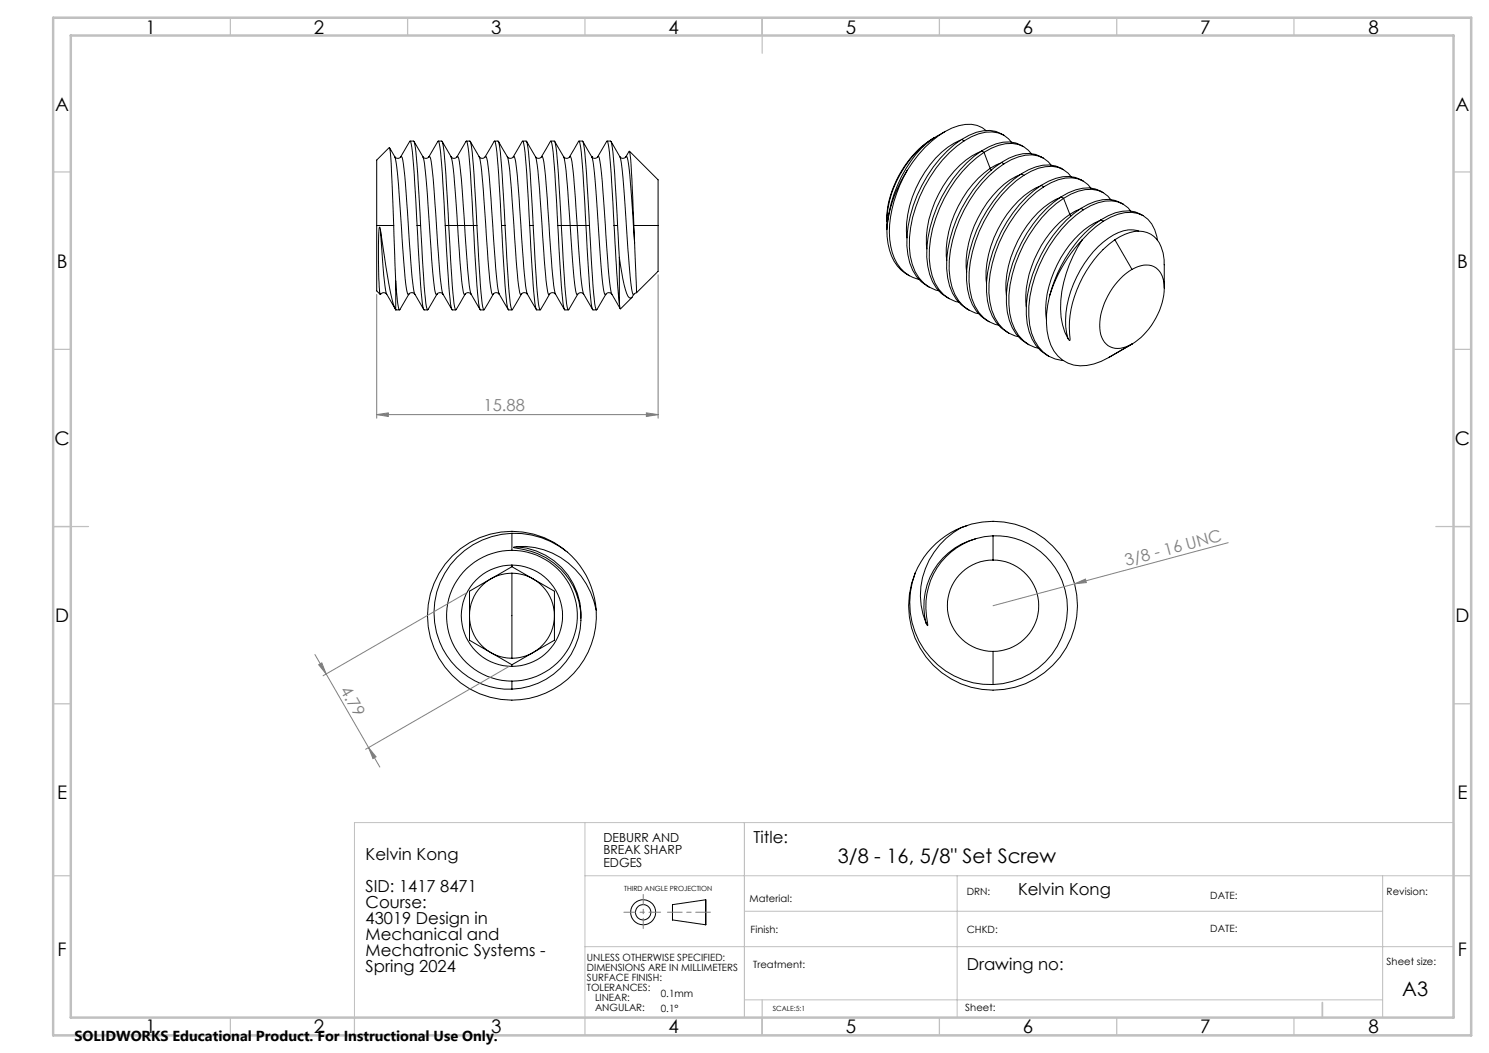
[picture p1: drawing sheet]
<svg xmlns="http://www.w3.org/2000/svg" width="420mm" height="297mm" viewBox="0 0 420 297" stroke-linecap="round" stroke-linejoin="round" font-family="sans-serif">
<g fill="none" stroke="#000" stroke-width=".28">
<path d="M115.7 39.8h1l.1 .2a195.4 195.4 0 0 1 1.8 23.6M116.8 39.9l2.5 4.3M123.6 39.8h1l.2 .2a195.4 195.4 0 0 1 1.8 23.6M124.7 39.9l2.5 4.3M131.6 39.8h.9l.2 .2a195.4 195.4 0 0 1 1.8 23.6M132.7 39.9l2.5 4.3M139.3 39.9l-2.5 4.3M139.4 39.9l.1-.1 .2 .2a195.4 195.4 0 0 1 1.8 23.6M139.5 39.8h1l.2 .2a195.4 195.4 0 0 1 1.8 23.6M140.6 39.9l2.5 4.3M147.4 39.8h1l.2 .2a195.4 195.4 0 0 1 1.8 23.6M148.6 39.9l2.5 4.3"/>
<path d="M155.2 39.9l-2.5 4.3M155.3 39.9l.1-.1 .1 .2a195.4 195.4 0 0 1 1.8 23.6M155.4 39.8h1l.1 .2a195.4 195.4 0 0 1 1.8 23.6M156.5 39.9l2.5 4.3M163.3 39.8h1l.2 .2a195.4 195.4 0 0 1 1.8 23.6M164.4 39.9l2.5 4.3M171.2 39.8h1l.2 .2a195.4 195.4 0 0 1 1.8 23.6M172.4 39.9l2.4 4.3M266.6 37.1a31.3 31.3 0 0 0-10.7 10.9M266.6 37.1a26.9 26.9 0 0 0-11.7 10.2 27.5 27.5 0 0 0-4.8 15.2M270.9 39.5a23.7 23.7 0 0 0-11.4 11.3 28 28 0 0 0-3.7 16.3M271.3 39.3a37.3 37.3 0 0 0-15.5 30 14.7 14.7 0 0 0 4.1 10.2l2.2 1.5"/>
<path d="M271.3 39.3l.7 .4M272 39.7a37.3 37.3 0 0 0-15.5 30 12.9 12.9 0 0 0 5.6 11.3l2.7 1M272 39.7a12.6 12.6 0 0 1 9.6-2.2l1.5 .6 1.4 1.1 .8 .9M278.2 36.9a7.6 7.6 0 0 0-7.8-1.4l-1.9 .6-1.9 1M283.1 38.1a9.3 9.3 0 0 0-9.8 .1l-2 1.1M109.7 41.7l-3.4 3.5v18.4M111.3 44.2a46.9 46.9 0 0 1 1.3 10.4l1 15.3a79.6 79.6 0 0 0 1.4 13l.1 .2 .2-.1M111.4 44.2l-1.5-2.5 .4 4.5 .8 17.4M113 44.2l2.5-4.3 .2-.1 .2 .2a195.4 195.4 0 0 1 1.8 23.6M113 44.2l.2-.1 .3 .4a310.1 310.1 0 0 1 2.2 26.4 61.5 61.5 0 0 0 1.3 12.1M113.1 44.2a1.03 1.03 0 0 1-1.7 0M119.3 44.3a93.3 93.3 0 0 1 1.6 16l.7 10.3a73.2 73.2 0 0 0 1.3 12.4l.2 .1 .2-.1"/>
<path d="M119.4 44.3l.4 .3a.98 .98 0 0 0 1.2-.4l2.5-4.3 .1-.1 .2 .2a195.4 195.4 0 0 1 1.8 23.6M121 44.3l.2-.1a66.6 66.6 0 0 1 1.5 13.3l.7 11.3a81.5 81.5 0 0 0 1.6 14.2M127.2 44.2a1.03 1.03 0 0 0 1.7 0l2.5-4.3 .2-.1 .1 .2a195.4 195.4 0 0 1 1.8 23.6M127.2 44.2a58 58 0 0 1 1.4 11.7l.4 7.7M128.9 44.3l.3-.1a77.9 77.9 0 0 1 1.5 13.8l.4 5.6M135.1 44.2a1.03 1.03 0 0 0 1.8 0M135.1 44.2a41.3 41.3 0 0 1 1.2 9.7l1.2 17.2a65.2 65.2 0 0 0 1.3 11.9l.2 .1 .1-.1M136.9 44.2l.1-.1a34 34 0 0 1 1.3 9.8l1.2 17.2a68.4 68.4 0 0 0 1.3 11.9M144.8 44.2l2.5-4.3 .1-.1 .2 .2a195.4 195.4 0 0 1 1.8 23.6M151 44.2a1.03 1.03 0 0 0 1.8 0M151 44.2a41.3 41.3 0 0 1 1.2 9.7l1.2 17.2a65.2 65.2 0 0 0 1.3 11.9l.2 .1 .1-.1M152.8 44.2l.1-.1a34 34 0 0 1 1.3 9.8l1.2 17.2a68.4 68.4 0 0 0 1.3 11.9"/>
<path d="M160.7 44.2l2.5-4.3 .1-.1 .2 .2a195.4 195.4 0 0 1 1.8 23.6M166.9 44.2a1.03 1.03 0 0 0 1.7 0l2.5-4.3 .1-.1 .2 .2a195.4 195.4 0 0 1 1.8 23.6M166.9 44.2h.1M166.9 44.2a49.5 49.5 0 0 1 1.3 11.1 326.8 326.8 0 0 0 2.3 27.4l.1 .3h.3M168.6 44.3l.3-.1a100.8 100.8 0 0 1 1.7 16.7l.6 10.2a64.1 64.1 0 0 0 1.4 11.9M174.8 44.2l.8 .5 .6-.2 .4-.3M174.8 44.2a86.5 86.5 0 0 1 1.6 15.5l1 14.7a29.8 29.8 0 0 0 1.3 8.7M176.6 44.3v-.2a2.69 2.69 0 0 1 .7 2.3l1.7 22.1M177.4 42.7l-.9 1.5M177.5 42.7l.5 3.4 .8 17.5M177.6 42.6l8 8.1v12.9M255.9 48a33 33 0 0 0-4.7 21.5 10.8 10.8 0 0 0 8.1 9.3"/>
<path d="M255.9 48a36.3 36.3 0 0 0-5.7 16.7M276.5 42.8a24.1 24.1 0 0 0-11.7 11.9 27 27 0 0 0-3.4 15.5M276.9 42.6a37.2 37.2 0 0 0-15.5 29.9 14.9 14.9 0 0 0 4.1 10.2l2.3 1.5M276.9 42.6l.7 .4M277.6 43a37.3 37.3 0 0 0-15.5 30 14.7 14.7 0 0 0 4.1 10.1l1.6 1.1 1.7 .9 .9 .1M277.6 43l1.7 4.5M277.6 43a12.7 12.7 0 0 1 9.6-2.3l1.5 .7 1.4 1 .8 1M279.3 47.5a30.8 30.8 0 0 0-12.4 24.7l.2 1.3M279.3 47.5l.3 .5M282.1 46.1l-2.8 1.4M282.5 45.8a37.2 37.2 0 0 0-15.5 30 13 13 0 0 0 6.4 11.7M282.5 45.8l.7 .4"/>
<path d="M283.2 46.2a37.3 37.3 0 0 0-15.5 30 14.7 14.7 0 0 0 4.1 10.2l1.6 1.1 1.7 .8 1 .2M283.2 46.2a12.7 12.7 0 0 1 9.6-2.2l1.6 .6 1.3 1 .8 1M287.7 49.3a24.8 24.8 0 0 0-11.8 12.2 27.4 27.4 0 0 0-3.2 15.2M288.1 49a37.3 37.3 0 0 0-15.5 30 13 13 0 0 0 6.4 11.7M288.1 49l.7 .5M288.7 41.4a9.3 9.3 0 0 0-9.8 0l-2 1.2M288.8 49.5a37.3 37.3 0 0 0-15.5 29.9 13.2 13.2 0 0 0 5.7 11.3l2.7 1M288.8 49.5a12.5 12.5 0 0 1 9.6-2.3l1.6 .7 1.3 1 .8 .9M293.3 52.5a24.9 24.9 0 0 0-11.8 12.2 27.6 27.6 0 0 0-3.2 15.2M293.7 52.3a37.2 37.2 0 0 0-15.4 30 12.9 12.9 0 0 0 6.3 11.7M293.7 52.3l.7 .4M294.4 44.6a9.3 9.3 0 0 0-9.8 0l-2.1 1.2"/>
<path d="M294.4 52.7a37.2 37.2 0 0 0-15.5 30 13.2 13.2 0 0 0 5.7 11.3l2.7 1M294.4 52.7a12.5 12.5 0 0 1 9.7-2.3l1.5 .7 1.3 1 .8 1M298.9 55.8a24.5 24.5 0 0 0-11.8 12.1 27.6 27.6 0 0 0-3.2 15.3M299.3 55.5a37.4 37.4 0 0 0-15.4 30 13 13 0 0 0 6.3 11.7M299.3 55.5l.7 .4M300 47.9a9.3 9.3 0 0 0-9.8 0l-2.1 1.1M300 55.9a37 37 0 0 0-15.4 30 13.1 13.1 0 0 0 5.6 11.3l2.7 1M300 55.9l1.8 4.6M300 55.9a12.5 12.5 0 0 1 9.7-2.2l1.5 .7 1.3 .9 .8 1M304.6 59l-2.8 1.5M304.9 58.8a37.4 37.4 0 0 0-15.4 30 13 13 0 0 0 6.3 11.7M304.9 58.8l.7 .4"/>
<path d="M305.6 59.2a37.4 37.4 0 0 0-15.4 29.9 13.1 13.1 0 0 0 5.6 11.4l1.8 .7 2.3 .5M305.6 59.2a12.7 12.7 0 0 1 9.7-2.3l1.5 .7 1.4 1 .7 .9M305.6 51.1a9.4 9.4 0 0 0-9.8 0l-2.1 1.2M311.2 54.4a8.4 8.4 0 0 0-7.8-.9l-2 .9-2.1 1.1M316.8 57.6a9.3 9.3 0 0 0-9.8 0l-2.1 1.2M106.3 63.6v18.5l.9 .9a112 112 0 0 1-.1-18.9l.2 .8M106.3 63.6h4.8M107.3 64.9l.8 5.2a108.6 108.6 0 0 0 3.2 16.6l.3 .7M107.3 64.9l.2 2.8a95.2 95.2 0 0 0 1.6 15.3M111.1 63.6l.5 15.7M111.6 79.3a29.7 29.7 0 0 0 1 8.1l.2-.1M111.6 79.3v8.1"/>
<path d="M117.7 63.6l.4 9.1a98.9 98.9 0 0 0 1.4 14.5l.1 .2h1M117.7 63.6h.9M118.6 63.6l.5 9.1a98.9 98.9 0 0 0 1.4 14.5l.1 .2 .2-.1 2.5-4.3M125.6 63.6l.5 9.1a98.9 98.9 0 0 0 1.3 14.5l.2 .2h1M125.6 63.6h1M126.6 63.6l.5 9.1a98.9 98.9 0 0 0 1.3 14.5l.2 .2 .1-.1 2.5-4.3M126.6 63.6h2.5M129.1 63.6h2M129.1 63.6l.5 7.5a65.2 65.2 0 0 0 1.3 11.9l.2 .1 .1-.1M131.1 63.6h2.4M131.1 63.6l.5 7.5a68.4 68.4 0 0 0 1.3 11.9M133.5 63.6l.5 9.1a98.9 98.9 0 0 0 1.4 14.5l.1 .2h1"/>
<path d="M133.5 63.6h1M134.5 63.6l.5 9.1a98.9 98.9 0 0 0 1.3 14.5l.2 .2 .1-.1 2.5-4.3M141.5 63.6l.5 9.1a98.9 98.9 0 0 0 1.3 14.5l.1 .2h1M141.5 63.6h1M142.5 63.6l.4 9.1a98.9 98.9 0 0 0 1.4 14.5l.1 .2 .2-.1 2.5-4.3M149.4 63.6l.5 9.1a98.9 98.9 0 0 0 1.3 14.5l.2 .2h1M149.4 63.6h1M150.4 63.6l.5 9.1a98.9 98.9 0 0 0 1.3 14.5l.2 .2 .1-.1 2.5-4.3M157.3 63.6l.5 9.1a98.9 98.9 0 0 0 1.4 14.5l.1 .2h1M157.3 63.6h1M158.3 63.6l.5 9.1a98.9 98.9 0 0 0 1.4 14.5l.1 .2 .1-.1 2.5-4.3M158.3 63.6h2.5"/>
<path d="M160.8 63.6l-.5-7.5a60.6 60.6 0 0 0-1.3-11.9 1.11 1.11 0 0 0 1.8-.1 34 34 0 0 1 1.3 9.8l.7 9.7M160.8 63.6h2M160.8 63.6l.7 10.4a44 44 0 0 0 1.2 9h.2M162.8 63.6h2.5M162.8 63.6l.3 5.2a89.6 89.6 0 0 0 1.5 14.2M165.3 63.6l.5 9.1a98.9 98.9 0 0 0 1.3 14.5l.2 .2h.9M165.3 63.6h1M166.3 63.6l.5 9.1a98.9 98.9 0 0 0 1.3 14.5l.1 .2 .2-.1 2.5-4.3M173.2 63.6l.8 13.2 .7 8.7M173.2 63.6h1M174.2 63.6l.5 9M174.7 72.6l1.3 7.7a7.7 7.7 0 0 0 1.5 3.7l.3 .1 .4-.2"/>
<path d="M174.7 72.6v12.9M178.8 63.6l.2 4.9M178.8 63.6h6.8M179 68.5l.6 14M185.6 63.6v12.9l-6 6M250.2 63.5a29 29 0 0 1 13.3-24.6 26 26 0 0 0-9.2 10.9 38.1 38.1 0 0 0-4.1 14.9M250.2 64.7a15.6 15.6 0 0 0 4 11.5l2.3 1.6M250.2 63.5v.6M250.2 63.5v.5M301.8 60.5a30.7 30.7 0 0 0-12.5 24.7l.2 1.3M301.8 60.5l.2 .5M305.2 67.7a40.7 40.7 0 0 0-9.1 15.8"/>
<path d="M305.2 67.7a35.1 35.1 0 0 0-5.9 21.8l1.1 4.2 .8 1.8M310.2 62.2a24.6 24.6 0 0 0-12 12.4 26.5 26.5 0 0 0-3 15.6M310.5 62a37.6 37.6 0 0 0-14.4 21.5M310.5 62l.7 .4M311.2 62.4l-4 3.2-2 2.1M311.2 62.4a12.7 12.7 0 0 1 9.7-2.2 8.4 8.4 0 0 1 5.6 7.6M314.5 67.6a31.8 31.8 0 0 0-12.8 26.5l.1 1.9-.6-.5M314.5 67.6a10.8 10.8 0 0 1 9-2 7.3 7.3 0 0 1 4.6 5.8l.3 1.9v7.9M314.5 67.6l4.8 8.4M319.3 76a19.9 19.9 0 0 0-9.1 16.7 5.2 5.2 0 0 0 6.6 5.4l2.5-1.1M319.3 76a5.8 5.8 0 0 1 7.8 .5 10.4 10.4 0 0 1 .7 8.9 20.3 20.3 0 0 1-8.5 11.6M321.2 65.2a8.3 8.3 0 0 0-7.1 1 30.3 30.3 0 0 0-13.4 22.1 17.9 17.9 0 0 0 .5 7.2"/>
<path d="M322.4 60.8a9.3 9.3 0 0 0-9.8 .1l-2.1 1.1M109 82.9l-.9-.4-.7 .5M109 83h.1M109.1 83l2.4 4.2M111.6 87.4h.1M111.7 87.4h1M115.3 83l-2.5 4.3M116.9 82.9l-.4-.3a.98 .98 0 0 0-1.2 .4M117 83h.1M117 83l2.5 4.3M123.3 83a1.01 1.01 0 0 1 1.7 0M125 83l2.5 4.3"/>
<path d="M131.2 83a1 1 0 0 1 1.7 0M132.9 83l2.5 4.3M139.1 83a1 1 0 0 1 1.7 0M140.8 83l2.5 4.3M147.1 83l-.2 .1a14.2 14.2 0 0 1-1-5.7l-1.5-21.3a60.6 60.6 0 0 0-1.3-11.9 1.11 1.11 0 0 0 1.9-.1 34 34 0 0 1 1.3 9.8l1.1 17.2a68.4 68.4 0 0 0 1.4 11.9M147.1 83a1 1 0 0 1 1.7 0M148.8 83l2.5 4.3M155 83a1 1 0 0 1 1.7 0M156.7 83l2.5 4.3M162.9 83a1.01 1.01 0 0 1 1.7 0M164.6 83l2.5 4.3M170.9 83a1.01 1.01 0 0 1 1.7 0"/>
<path d="M172.6 83l2.3 4.1M178.3 83.9l-3.3 3.2-.3-1.6M178.7 83.1l-.4 .7M179.6 82.6l-.9 .5M296.1 83.5a22.8 22.8 0 0 0 .3 13.8 9.4 9.4 0 0 0 12.2 5.4l4.1-1.8 6.6-3.9M144.4 155.2a18.5 18.5 0 0 0-18.4 18.5 18.5 18.5 0 0 0 18.4 18.4M144.4 150.4a22.3 22.3 0 0 0-20.2 13.8 22.3 22.3 0 0 0 4.6 24 20.8 20.8 0 0 0 15.6 6.2M144.4 155.2a18.5 18.5 0 0 1 18.5 18.5 18.5 18.5 0 0 1-18.5 18.4M144.4 159.4a14.3 14.3 0 0 0-14.3 14.3 14.3 14.3 0 0 0 14.3 14.3M144.4 159.4a14.3 14.3 0 0 1 14.3 14.3 14.3 14.3 0 0 1-14.3 14.3M144.4 159.8l-12 7v13.8l12 6.9M144.4 150.4a22.9 22.9 0 0 1 23.8 21.6"/>
<path d="M144.4 159.8l12 7v13.8l-12 6.9M144.4 150.4v4.8M144.4 159.4v.4M145.7 154.2l-.8 .2a32 32 0 0 1 9.1 2.9 19.9 19.9 0 0 1 9.2 22.2 19.9 19.9 0 0 1-18.8 14.9M145.7 154.2a21.6 21.6 0 0 1 22.5 17.8M145.7 154.2a19.4 19.4 0 0 1 18.2 20.2M159.6 155.4a23.8 23.8 0 0 0-36.7 8.3 23.8 23.8 0 0 0 17.2 33.4 23.8 23.8 0 0 0 28.1-25.1M271.1 148.8a23.6 23.6 0 0 0-12.9 12.8M271.1 148.8a21.5 21.5 0 0 0-9.9 26.9M271.1 148.8a23.8 23.8 0 0 1 32.6 19.1 23.8 23.8 0 0 1-26.8 26.5 23.8 23.8 0 0 1-18.7-32.8M272.8 148.2l-1.7 .6M275.2 152a19.5 19.5 0 0 0-14 23.7"/>
<path d="M280.1 158a12.9 12.9 0 0 1 12.9 12.8 12.9 12.9 0 0 1-12.9 12.9M280.1 151.1a20.7 20.7 0 0 1 19.5 12.7 20.7 20.7 0 0 1-4.7 22.9 21.8 21.8 0 0 1-14.8 6.4M280.1 158a12.9 12.9 0 0 0-12.9 12.8 12.9 12.9 0 0 0 12.9 12.9M280.1 151.1a20 20 0 0 0-18.4 25.1l-.1 .3-.4-.8M280.1 151.1v6.9M144.4 161.7a12 12 0 0 1 12 12 12 12 0 0 1-12 12M144.4 161.7a12 12 0 0 0-12 12 12 12 0 0 0 12 12M144.4 161.7v24M258.2 161.6a23 23 0 0 0 21.9 31.5M144.4 187.5v.5M144.4 192.1v2.3M280.1 183.7v9.4"/>
<path d="M189.7 255.2l9.4-1.4v7l-9.4-1.3z"/>
<circle cx="181.4" cy="257.3" r="3.5"/>
<circle cx="181.4" cy="257.3" r="2.16"/>
</g>
<g fill="none" stroke="#808080" stroke-width=".28">
<path d="M185.6 77.5v40.5M106.3 83v35M106.3 116.9l3.2-.5v1.1zM106.3 116.9h79.3M182.3 116.4l3.3 .5-3.3 .6zM346.4 153.1l-43.3 11.6M131.6 167.2l-40.5 23.4M303.1 164.7l3.1-1.4 .2 1zM303.1 164.7l-23 6.1M88.8 184.6l18.3 31.8M89.9 187.5l.9-.5 1.2 3.1zM143.5 188l-40.4 23.3"/>
<path d="M104 210.9l2.1 2.6-.9 .5z"/>
</g>
<path d="M176 257.3h10.3" fill="none" stroke="#808080" stroke-width=".28" stroke-dasharray="15.2 1.3 1.3 1.3" stroke-dashoffset="12"/>
<path d="M188.3 257.3h12.1" fill="none" stroke="#808080" stroke-width=".28" stroke-dasharray="15.2 1.3 1.3 1.3" stroke-dashoffset="11.1"/>
<path d="M181.4 261.9v-9.6" fill="none" stroke="#808080" stroke-width=".28" stroke-dasharray="15.2 1.3 1.3 1.3" stroke-dashoffset="12.3"/>
<path d="M100 232h310v55h-310zM165 232v55M210 232v55M165 247h245M210 257h180M270 247v40M390 247v40M165 267h245M210 282h180" fill="none" stroke="#c0c0c0" stroke-width=".28"/>
<g fill="none" stroke="#c0c0c0" stroke-width=".35">
<path d="M65 5v5M115 5v5M165 5v5M215 5v10M265 5v5M315 5v5M365 5v5M15 48.5h5M410 48.5h5M15 98.5h5M410 98.5h5M15 148.5h10"/>
<path d="M405 148.5h10M15 198.5h5M410 198.5h5M15 247h5M410 247h5M65 287v5M100 287v5M165 287v5M215 282v10M265 287v5M315 287v5M365 287v5"/>
</g>
<path d="M373 282.8v4.2" fill="none" stroke="#c0c0c0" stroke-width=".5"/>
<path d="M15 5h400v287h-400zM20 10h390v277h-390z" fill="none" stroke="#c0c0c0" stroke-width=".7"/>
<g fill="#808080">
<path d="M303.1 164.7l3.1-1.4 .2 1z"/>
<path d="M106.3 116.9l3.2-.5v1.1zM182.3 116.4l3.3 .5-3.3 .6z"/>
<path d="M89.9 187.5l.9-.5 1.2 3.1zM104 210.9l2.1 2.6-.9 .5z"/>
</g>
<g font-size="5.6">
<text x="236.3" y="243.4">3/8 - 16, 5/8&quot; Set Screw</text>
<text x="395.5" y="280.8">A3</text>
</g>
<g font-size="5.3">
<text x="41" y="9.5">1</text>
<text x="88.5" y="9.5">2</text>
<text x="138.5" y="9.5">3</text>
<text x="188.5" y="9.5">4</text>
<text x="238.5" y="9.5">5</text>
<text x="288.5" y="9.5">6</text>
<text x="338.5" y="9.5">7</text>
<text x="386" y="9.5">8</text>
<text x="15.6" y="31.3">A</text>
<text x="410.6" y="31.3">A</text>
<text x="16" y="75.5">B</text>
<text x="411" y="75.5">B</text>
<text x="15.4" y="125.5">C</text>
<text x="410.4" y="125.5">C</text>
<text x="15.5" y="175.5">D</text>
<text x="410.5" y="175.5">D</text>
<text x="16.1" y="225.5">E</text>
<text x="411.1" y="225.5">E</text>
<text x="16.2" y="269.8">F</text>
<text x="411.2" y="269.8">F</text>
<text x="41" y="291.5">1</text>
<text x="88.5" y="291.5">2</text>
<text x="138.5" y="291.5">3</text>
<text x="188.5" y="291.5">4</text>
<text x="238.5" y="291.5">5</text>
<text x="288.5" y="291.5">6</text>
<text x="338.5" y="291.5">7</text>
<text x="386" y="291.5">8</text>
</g>
<g font-size="4.7" fill="#808080">
<text x="136.4" y="115.9">15.88</text>
<text x="317.8" y="159.7" transform="rotate(-15 317.8 159.7)">3/8 - 16 UNC</text>
<text x="95.8" y="194.7" transform="rotate(60 95.8 194.7)">4.79</text>
</g>
<g font-size="4.7">
<text x="212.5" y="237.7">Title:</text>
<text x="103.1" y="242.5">Kelvin Kong</text>
<text x="103.1" y="251.5">SID: 1417 8471</text>
<text x="103.1" y="256">Course:</text>
<text x="287.2" y="252.6">Kelvin Kong</text>
<text x="103.1" y="260.6">43019 Design in</text>
<text x="103.1" y="265.1">Mechanical and</text>
<text x="103.1" y="269.6">Mechatronic Systems -</text>
<text x="103.1" y="274.1">Spring 2024</text>
<text x="272.7" y="273.5">Drawing no:</text>
</g>
<text font-size="4.1" x="21" y="293.7">SOLIDWORKS Educational Product. For Instructional Use Only.</text>
<g font-size="3.5">
<text x="170.2" y="237.4">DEBURR AND</text>
<text x="170.2" y="240.9">BREAK SHARP</text>
<text x="170.2" y="244.4">EDGES</text>
</g>
<g font-size="2.8">
<text x="211.4" y="254.5">Material:</text>
<text x="272.7" y="252.6">DRN:</text>
<text x="341.4" y="253.6">DATE:</text>
<text x="391.1" y="252.6">Revision:</text>
<text x="211.7" y="263.2">Finish:</text>
<text x="272.7" y="263.2">CHKD:</text>
<text x="341.4" y="262.9">DATE:</text>
<text x="165.5" y="271.1">UNLESS OTHERWISE SPECIFIED:</text>
<text x="165.5" y="273.9">DIMENSIONS ARE IN MILLIMETERS</text>
<text x="212.5" y="273.1">Treatment:</text>
<text x="391.1" y="272.2">Sheet size:</text>
<text x="165.5" y="276.7">SURFACE FINISH:</text>
<text x="165.5" y="279.6">TOLERANCES:</text>
<text x="186.4" y="281.2">0.1mm</text>
<text x="167.8" y="282.4">LINEAR:</text>
<text x="167.8" y="285.2">ANGULAR:</text>
<text x="186.4" y="285.4">0.1°</text>
<text x="272.3" y="285.2">Sheet:</text>
</g>
<g font-size="2">
<text x="176" y="251.2">THIRD ANGLE PROJECTION</text>
<text x="218" y="285.2">SCALE:5:1</text>
</g>
</svg>
